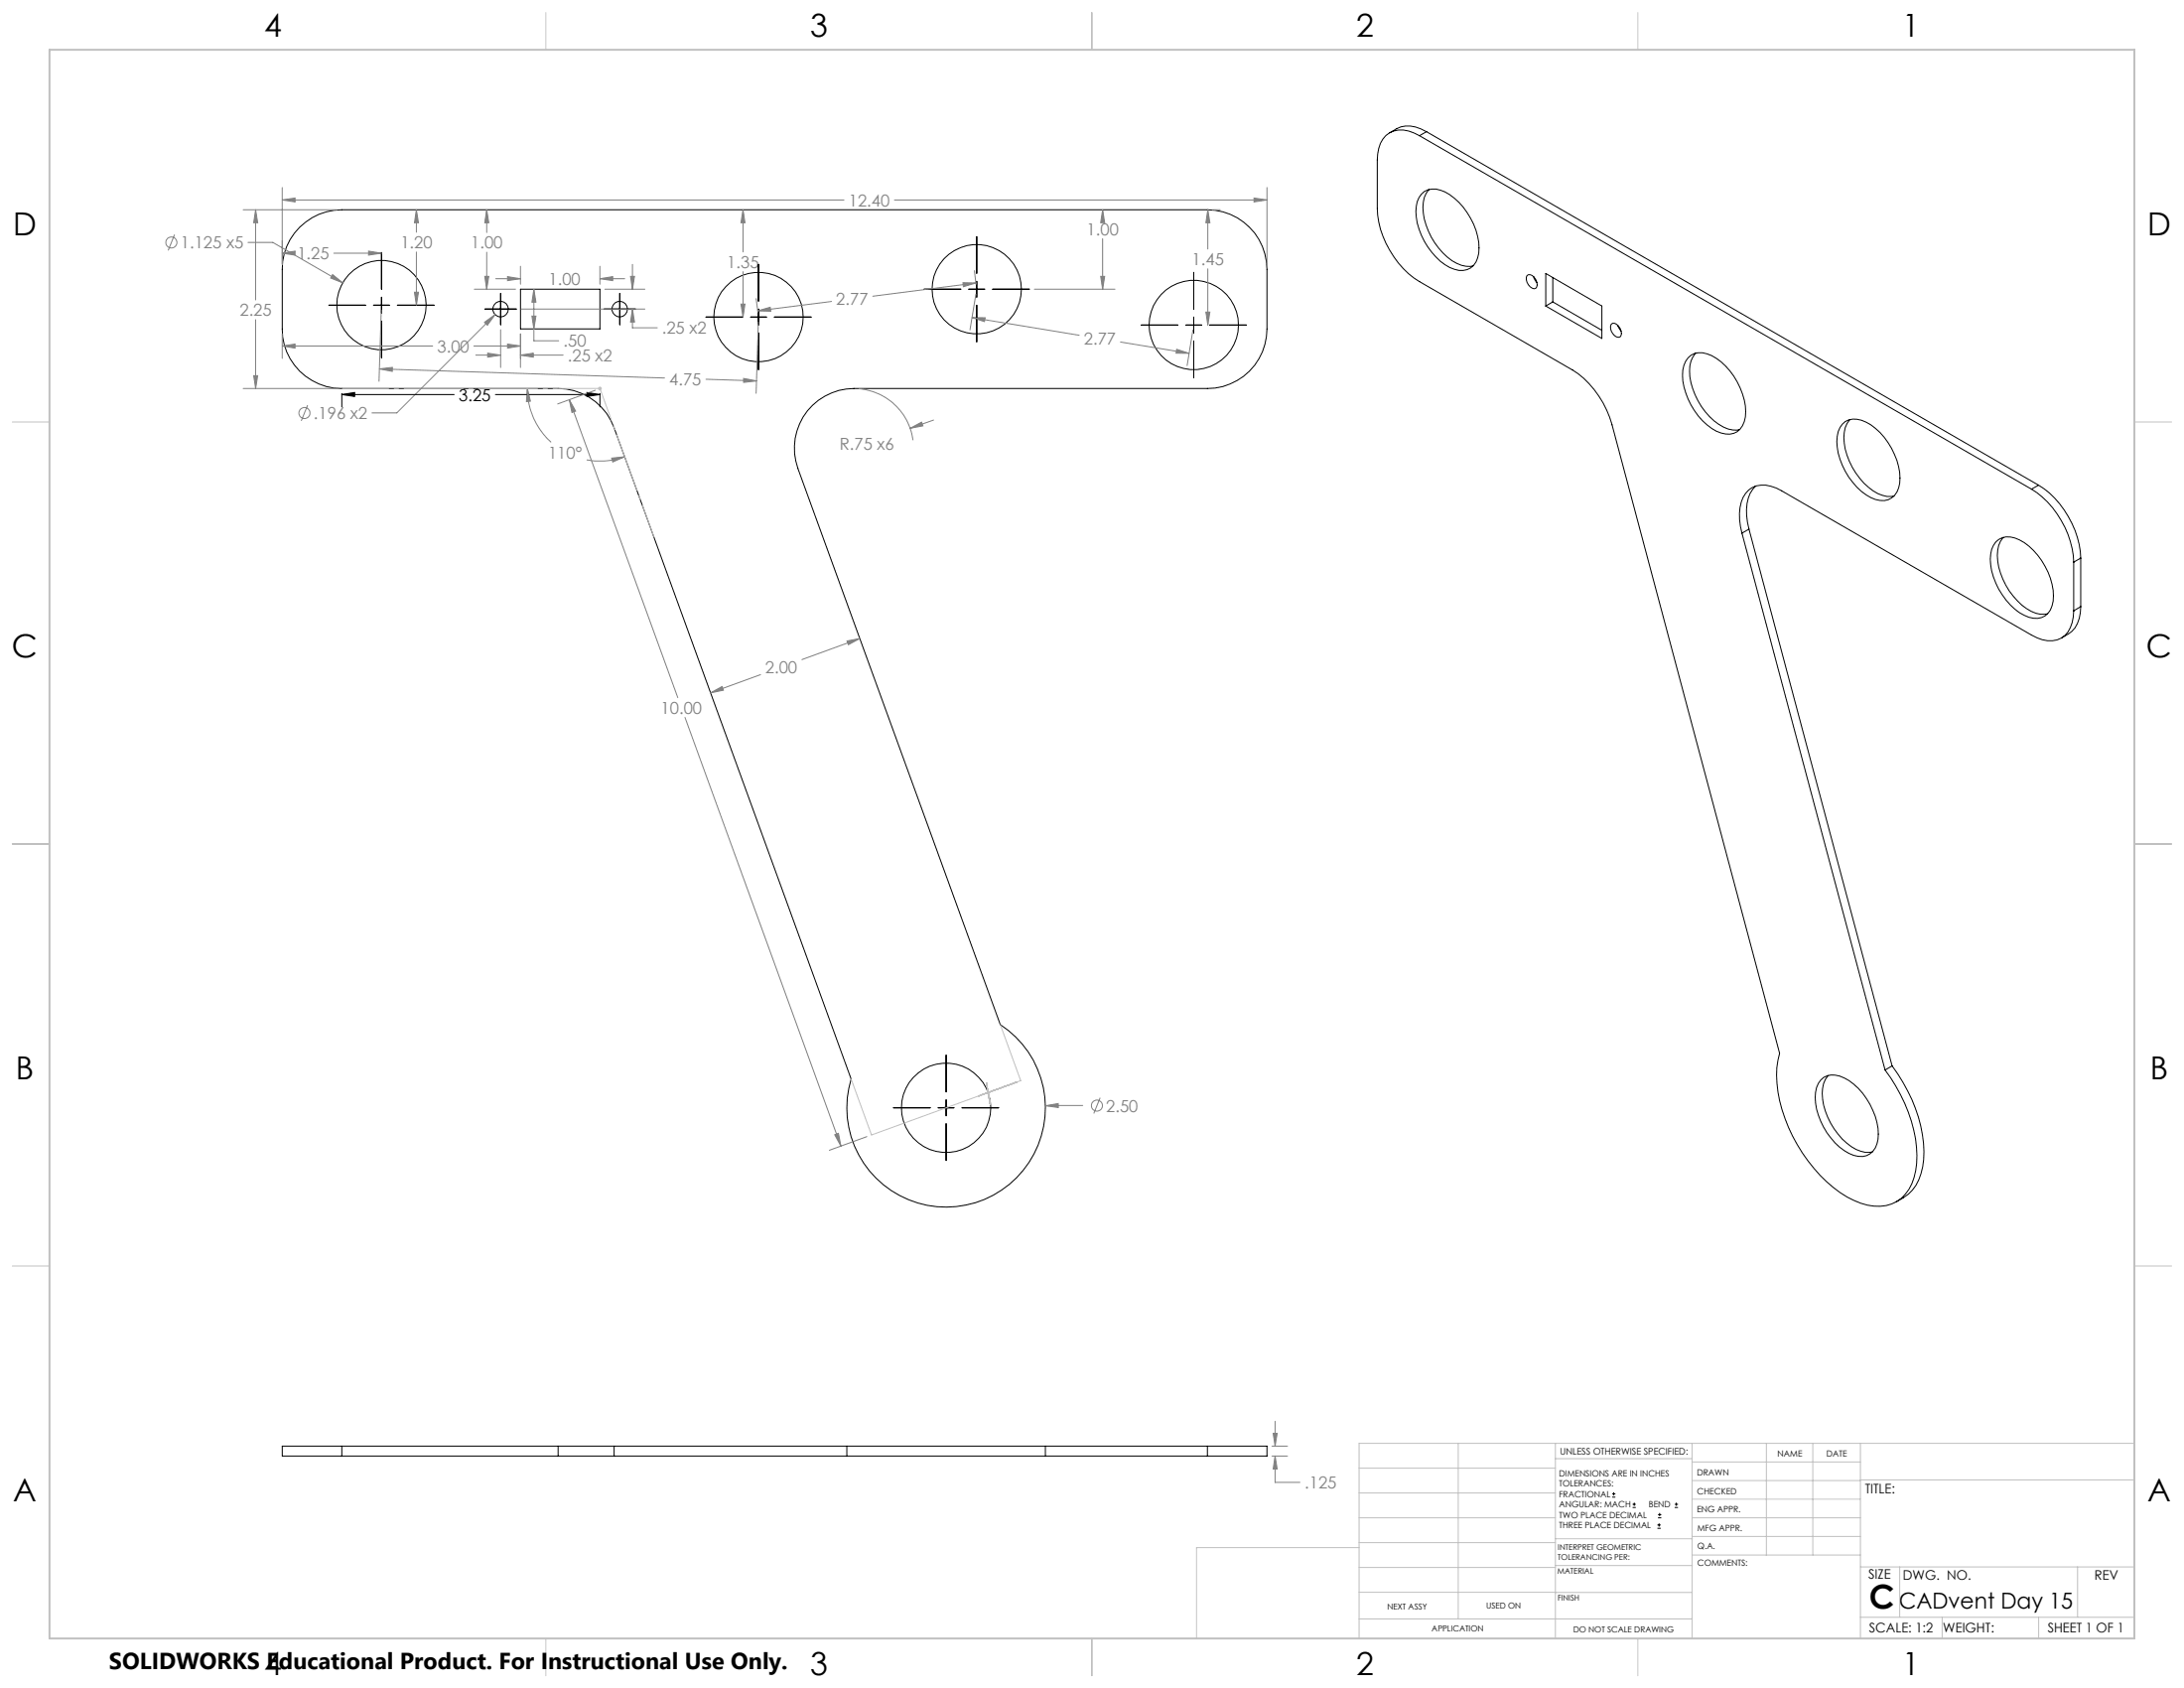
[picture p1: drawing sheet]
<svg xmlns="http://www.w3.org/2000/svg" width="559mm" height="432mm" viewBox="0 0 559 432" stroke-linecap="round" stroke-linejoin="round" font-family="sans-serif">
<g fill="none" stroke="#000" stroke-width=".25">
<path d="M363.2 34.7a7.2 7.2 0 0 0-8.6-.1 8.1 8.1 0 0 0-2.2 6.3v12.5a23.9 23.9 0 0 0 10.8 18.6l39.1 22.7a24.2 24.2 0 0 1 10.2 14l42.8 160.8a28.4 28.4 0 0 0 2.3 18.9 39.1 39.1 0 0 0 15 17.8 13.8 13.8 0 0 0 11.4 1.8 10.3 10.3 0 0 0 6.1-8.5 33.4 33.4 0 0 0-5-21.7l-2.8-4.1M363.2 34.7l156.6 90.4M365 33.7a7.8 7.8 0 0 0-9.4 .3M365 33.7l-1.8 1M365 33.7l156.6 90.4M76.7 58.1a15.2 15.2 0 0 1 10.8-4.4h221.4a15.3 15.3 0 0 1 15.3 15.2v15.2a15.2 15.2 0 0 1-15.3 15.3h-90.4a15.3 15.3 0 0 0-14.3 20.4l51.7 142.3a25.4 25.4 0 0 1 8.7 33.1 25.4 25.4 0 0 1-32.2 11.7 25.4 25.4 0 0 1-14.6-30.9l-60.7-166.6a15.3 15.3 0 0 0-14.3-10h-55.3a15.2 15.2 0 0 1-15.3-15.3v-15.2a15 15 0 0 1 4.5-10.8zM363.7 49.7a4.9 4.9 0 0 1 6-.6 17.4 17.4 0 0 1 8.7 15.7 4.5 4.5 0 0 1-6.3 4.1 16.2 16.2 0 0 1-9-10.3 10.4 10.4 0 0 1 0-8.1zM365.6 48.5a6.9 6.9 0 0 0-1.4 6 17.6 17.6 0 0 0 8.5 12.9 5.9 5.9 0 0 0 4.2 .6M84.1 78.1h9.4M95.6 78.1h4M97.6 64.6v9.4M97.6 76v4.1"/>
<path d="M101.7 78.1h9.4M124.1 79.1h8M128.1 75v8.1M133.2 74h20.3v10.1h-20.3zM154.6 79.1h8M158.6 75v8.1M194.1 67.6v9.4M194.1 79.1v4M236.4 74h9.5M247.9 74h4.1M249.9 60.5v9.4M249.9 72v4"/>
<path d="M249.9 78.1v9.4M254 74h9.4M305.4 69.7v9.4M390.7 70.5a1.28 1.28 0 0 1 1.8 .4 2.34 2.34 0 0 1 .5 2.8 1.81 1.81 0 0 1-2.3-1.5l-.2-.7zM392.4 70.8l.8 1.5M395.5 70l14.4 8.3v8.3l-14.4-8.3zM397.3 77.2l-1.8 1.1M397.3 77.2l12.6 7.3M397.3 71v6.2M97.6 82.1v9.4M180.6 81.1h9.4M192.1 81.1h4"/>
<path d="M194.1 85.2v9.4M198.1 81.1h9.4M292 83.1h9.4M303.4 83.1h4.1M305.4 81.1v4.1M305.4 87.2v9.4M309.5 83.1h9.4M412.3 82.9a1.21 1.21 0 0 1 1.8 .5 2.34 2.34 0 0 1 .4 2.8 2.28 2.28 0 0 1-2.4-2.8zM413.9 83.2l.9 1.5M431.9 91.5a4.9 4.9 0 0 1 6.1-.5 17.4 17.4 0 0 1 8.6 15.6 4.5 4.5 0 0 1-6.2 4.2 15.9 15.9 0 0 1-9.1-10.3 10.3 10.3 0 0 1 0-8.1zM433.8 90.3a7.2 7.2 0 0 0-1.4 6.1 17.8 17.8 0 0 0 8.6 12.9 5.9 5.9 0 0 0 4.1 .6M87.5 100.9l3.2-.5v1z"/>
<path d="M87.5 100.6v3.5M87.5 100.9h28.7M126.8 100.9h26.7M150.2 100.4l3.3 .5-3.3 .5zM153.5 100.6v3.5M471.4 108.5a4.8 4.8 0 0 1 6-.5 17.3 17.3 0 0 1 8.7 15.6 4.5 4.5 0 0 1-6.3 4.2 16.1 16.1 0 0 1-9-10.3 10.4 10.4 0 0 1 0-8.1zM473.3 107.4a6.9 6.9 0 0 0-1.4 6 17.8 17.8 0 0 0 8.5 12.9 5.9 5.9 0 0 0 4.2 .6M445.7 136.4a12.4 12.4 0 0 1 1-10.2 5.7 5.7 0 0 1 6.4-1.8l2.8 1.2 63.9 36.9a7.6 7.6 0 0 0 7.6 .7 7.8 7.8 0 0 0 3.2-7M445.7 136.4l36.6 137.3M447.5 135.4l-1.8 1M447.5 135.4l36.6 137.3M449.2 124.4a9.2 9.2 0 0 0-2.3 7.5l.6 3.5"/>
<path d="M510.6 138.6a4.8 4.8 0 0 1 6.1-.5 17.4 17.4 0 0 1 8.6 15.7 4.5 4.5 0 0 1-6.2 4.1 16.1 16.1 0 0 1-9.1-10.3 10.3 10.3 0 0 1 0-8.1zM512.6 137.5a6.9 6.9 0 0 0-1.5 6 17.6 17.6 0 0 0 8.6 12.9 5.9 5.9 0 0 0 4.2 .6M519.8 125.1a23.9 23.9 0 0 1 10.8 18.7M521.6 124.1a23.9 23.9 0 0 1 10.8 18.7M521.6 124.1l-1.8 1M530.6 143.8v12.4M532.4 155.2a7.9 7.9 0 0 1-5 8M532.4 142.8l-1.8 1M532.4 155.2l-1.8 1M532.4 142.8v12.4M242.1 269.9v9.4M465.8 276.3a4.8 4.8 0 0 1 6.1-.5 17.3 17.3 0 0 1 8.6 15.6 4.5 4.5 0 0 1-6.2 4.2 16.1 16.1 0 0 1-9.1-10.3 10.4 10.4 0 0 1 0-8.2z"/>
<path d="M467.8 275.1a6.9 6.9 0 0 0-1.5 6.1 17.8 17.8 0 0 0 8.6 12.8 5.9 5.9 0 0 0 4.2 .7M484.1 272.7a37.7 37.7 0 0 1 8.1 23.9 12.1 12.1 0 0 1-5.1 9.7l-1.9 1.1M484.1 272.7l-1.8 1M228.6 283.4h9.4M240 283.4h4.1M242.1 281.3v4.1M242.1 287.4v9.5M246.1 283.4h9.4M87.5 369.9h-15.3v2.6h15.3M87.5 372.5h55.3M87.5 369.9h55.3M87.5 369.9v2.6"/>
<path d="M142.8 372.5h14.3M142.8 369.9h14.3M142.8 369.9v2.6M157.1 369.9v2.6M157.1 372.5h59.6M157.1 369.9h59.6M216.7 372.5h50.8M216.7 369.9h50.8M216.7 369.9v2.6M267.5 369.9v2.6M267.5 372.5h41.4M267.5 369.9h41.4"/>
<path d="M308.9 369.9h15.3v2.6h-15.3M308.9 369.9v2.6M412.5 383h.8M412.5 382.1h.8M412.9 381.7v.9M417.7 385.6h.8M417.7 384.8h.8M418.1 384.4v.8M424.1 390.9h.8M424.1 390.1h.8M424.2 388.3h.9M424.2 387.5h.9"/>
<path d="M424.5 389.7v.8M424.6 387v.9M428.5 385.6h.8M428.5 384.8h.8M428.9 384.4v.8"/>
<circle cx="97.6" cy="78.1" r="11.4"/>
<circle cx="128.1" cy="79.1" r="1.98"/>
<circle cx="158.6" cy="79.1" r="1.98"/>
<circle cx="249.9" cy="74" r="11.4"/>
<circle cx="194.1" cy="81.1" r="11.4"/>
<circle cx="305.4" cy="83.1" r="11.4"/>
<circle cx="242.1" cy="283.4" r="11.4"/>
</g>
<g fill="none" stroke="#808080" stroke-width=".25">
<path d="M62.2 53.7h24M65.4 53.7l.5 3.3h-1zM65.4 53.7v23M72.2 51.2l3.3-.5v.9zM72.2 48v19.6M72.2 51.2h143.7M106.5 53.7l.6 3.3h-1.1zM106.5 53.7v5.7M124.5 53.7l.6 3.3h-1.1zM124.5 53.7v5.8M190.1 53.7l.5 3.3h-1zM190.1 53.7v10.8"/>
<path d="M228.8 51.2h95.4M282.1 53.7l.5 3.3h-1zM282.1 53.7v2.3M309 53.7l.6 3.3h-1.1zM309 53.7v10M310.2 53.7h2M320.9 50.7l3.3 .5-3.3 .4zM324.2 48v19.6M44.7 60l-1.7 4.1M63.5 62h6.3l17.9 10.4M72.2 64.8l3.3-.6v1.1zM72.2 64.8h2.7"/>
<path d="M85.1 70.2l2.6 2.2-3.1-1.3zM85.4 64.8h12.2M94.3 64.2l3.3 .6-3.3 .5zM97.5 79.3l-.5 18.2M106 74.8h1.1l-.6 3.3zM106.5 64.5v13.6M121.4 74h10.5M124 70.7h1.1l-.6 3.3zM124.5 64.5v9.5M126.8 71.3h6.4M129.9 70.8l3.3 .5-3.3 .5zM133.2 68.1v4.6"/>
<path d="M133.4 79.1h31.6M136.6 74l.5 3.3h-1zM136.6 74v13.2h6.3M153.5 71.3l3.3-.5v1zM153.5 68.1v4.6M153.5 71.3h6.3M154.8 74h10.2M161.3 70.7h1l-.5 3.3zM161.8 79.1l.5 3.3h-1zM161.8 79.1v4.8h6.4M161.8 67.6v6.4M189.6 77.8h1l-.5 3.3z"/>
<path d="M190.1 69.5v11.6M193.5 76.4l.4 3.4M193.9 79.5l3.2-.9 .1 1zM212.8 77.1l-18.9 2.4M246.4 72.3l3.3 .1-3.2 .9zM249.3 69.3l.4 3.4M249.7 72.4l-26.4 3.4M249.7 75.2l-1.5 9.2M264.7 74h20.6M281.6 70.7h1l-.5 3.3zM282.1 61.1v12.9M308.5 79.8h1.1l-.6 3.3z"/>
<path d="M309 68.8v14.3M62.2 99.4h24M64.9 96.1h1l-.5 3.3zM65.4 81.8v17.6M72.2 88.5l3.3-.5v1zM72.2 85.4v6.3M72.2 88.5h38.5M97.1 94.4l3.3-.4v1zM97.1 94.4l72.9 2.3M121.2 88.5h12M121.7 90.8h6.4M124 82.4l2.7-1.9-2 2.7z"/>
<path d="M124.8 90.3l3.3 .5-3.3 .6zM126.7 80.5l-25.2 25.1h-6.3M128.1 84.3v9.7M129.9 88l3.3 .5-3.3 .5zM133.2 90.8l3.3-.5v1.1zM133.2 85.4v8.6M133.2 90.8h10.9M134.9 99.4l.8 3.2-1 .1zM134.9 99.4a18.3 18.3 0 0 0 6.1 13.7M136.1 80.9h1l-.5 3.2zM152.3 99.8l-9.6 3.5M180.6 97l13 .4"/>
<path d="M190.3 96.8l3.3 .6-3.3 .4zM194 82.4l-.5 18.2M219.7 99.4a15.3 15.3 0 0 1 13.9 13.2M248.7 81.2l3.4 .1-.2 1zM248.7 81.2l27.4 4.6M286.7 87.5l17.5 2.9M301.1 89.4l3.1 1-3.3-.1zM305.2 84.4l-1.5 9.1M78.7 103.6l-1.6 4.1M145.7 102.2l27.7 76.3M145.7 102.2l1.6 3-1 .3zM156.5 117.2l3.3-.4-3 1.4z"/>
<path d="M159.8 116.8a18.4 18.4 0 0 1-9.7 .9M232.9 109.6l2.9-1.6 .3 .9zM238.9 107.5l-6 2.1M181.8 177.2l2.9-1.6 .4 1zM194.6 172.6l-12.8 4.6M216.7 164l3.3-.7-2.9 1.6zM220 163.3l-14.8 5.4M175.3 183.5l39.9 109.7M213.6 290.3l.9-.4 .7 3.3zM221.8 290.8l-9.6 3.5M267.5 282.9l3.3-.6v1zM277 282.8l-9.5 .1"/>
<path d="M281.5 280.8l-1.6 4M325.4 369.9h4M325.4 372.5h4M325.8 366.6h1l-.6 3.3zM326.2 372.5l.6 3.3h-1zM326.2 372.5v6.7h6.4M326.2 363.6v6.3"/>
<circle cx="43.8" cy="62" r="1.41"/>
<circle cx="77.9" cy="105.7" r="1.41"/>
<circle cx="280.7" cy="282.8" r="1.41"/>
</g>
<g fill="none" stroke="#c0c0c0" stroke-width=".25">
<path d="M139.7 3.2v9.5M279.4 3.2v9.5M419.1 3.2v9.5M153 99.4h1M153.1 99l.7 .7M153.5 98.9v1M153.8 99l-.7 .7M3.1 107.9h9.6M546.1 107.9h9.5M3.1 215.9h9.6M546.1 215.9h9.5M252.4 277l.9 5.4"/>
<path d="M255.9 262.1l5.3 14.3-38.2 13.9-5.2-14.3M241.6 283.4h1M241.7 283l.7 .7M242.1 282.9v1M242.4 283l-.7 .7M3.1 323.8h9.6M546.1 323.8h9.5M347.7 375.6h50.3M373.1 369.2v44.9M398 369.2v49.9M398 373.1h34.9M432.9 369.2v49.9"/>
<path d="M432.9 378.7h43.1M432.9 374h43.1M451.9 369.2v28.6M463.8 369.2v28.6M476 369.2v49.9M476 378.6h70.1M546.1 369.2h-198.4v49.9M347.7 394.6h50.3M347.7 388.3h50.3M347.7 381.9h50.3M347.7 395.9h-41.6v23.2M398 393.6h35"/>
<path d="M432.9 383.5h43.1M432.9 388.3h43.1M432.9 393h43.1M433 397.8h43M139.7 419.1v9.6M279.4 419.1v9.6M347.7 414.1h85.2M347.7 401h50.3M347.7 407.3h50.3M398 407.4h34.9M398 400.5h35M419.1 419.1v9.6"/>
<path d="M476 413.7h70.1M476 400.8h70.1M486.1 400.8v12.9M496.9 413.7v5.4M521.6 413.7v5.4M531.6 400.8v12.9"/>
</g>
<path d="M87.5 99.4h66" fill="none" stroke="#c0c0c0" stroke-width=".25" stroke-dasharray="15.2 1.3 1.3 1.3" stroke-dashoffset="3.2" stroke-linecap="butt"/>
<path d="M167.3 137.3l-13.8-37.9" fill="none" stroke="#c0c0c0" stroke-width=".25" stroke-dasharray="15.2 1.3 1.3 1.3" stroke-dashoffset="6.5" stroke-linecap="butt"/>
<path d="M12.7 12.7h533.4v406.4h-533.4z" fill="none" stroke="#c0c0c0" stroke-width=".5"/>
<path d="M72.2 51.2l3.3-.5v.9zM320.9 50.7l3.3 .5-3.3 .4zM65.4 53.7l.5 3.3h-1zM64.9 96.1h1l-.5 3.3zM181.8 177.2l2.9-1.6 .4 1zM216.7 164l3.3-.7-2.9 1.6zM267.5 282.9l3.3 .4v-1zM85.1 70.2l-.5 .9 3.1 1.3zM134.9 99.4l.8 3.2-1 .1zM156.5 117.2l3.3-.4-3 1.4zM153.5 71.3l3.3-.5v1zM129.9 70.8l3.3 .5-3.3 .5zM136.6 74l.5 3.3h-1zM136.1 80.9h1l-.5 3.2zM124 82.4l.7 .8 2-2.7zM106 74.8h1.1l-.6 3.3zM106.5 53.7l.6 3.3h-1.1zM94.3 64.2l3.3 .6-3.3 .5zM72.2 64.8l3.3-.6v1.1zM124.5 53.7l.6 3.3h-1.1zM124 70.7h1.1l-.6 3.3zM129.9 88l3.3 .5-3.3 .5zM72.2 88.5l3.3-.5v1zM124.8 90.3l3.3 .5-3.3 .6zM133.2 90.8l3.3-.5v1.1zM161.8 79.1l.5 3.3h-1zM161.3 70.7h1l-.5 3.3zM190.1 53.7l.5 3.3h-1zM189.6 77.8h1l-.5 3.3zM282.1 53.7l.5 3.3h-1zM281.6 70.7h1l-.5 3.3zM308.5 79.8h1.1l-.6 3.3zM309 53.7l.6 3.3h-1.1zM193.9 79.5l3.2-.9 .1 1zM246.4 72.3l3.3 .1-3.2 .9zM248.7 81.2l3.4 .1-.2 1zM301.1 89.4l3.1 1-3.3-.1zM190.3 96.8l3.3 .6-3.3 .4zM97.1 94.4l3.3-.4v1zM232.9 109.6l3.2-.7-.3-.9zM325.8 366.6h1l-.6 3.3zM326.2 372.5l.6 3.3h-1z" fill="#808080"/>
<path d="M87.5 100.9l3.2-.5v1zM150.2 100.4l3.3 .5-3.3 .5z" fill="#000"/>
<path d="M213.6 290.3l.9-.4 .7 3.3zM145.7 102.2l1.6 3-1 .3z" fill="#808080"/>
<text font-size="8.5" x="478.3" y="411.4">C</text>
<g font-size="8.1">
<text x="67.6" y="9.3">4</text>
<text x="207.3" y="9.3">3</text>
<text x="347" y="9.3">2</text>
<text x="486.7" y="9.3">1</text>
<text x="3.3" y="60.1">D</text>
<text x="549.4" y="60.1">D</text>
<text x="3" y="168">C</text>
<text x="549.1" y="168">C</text>
<text x="4" y="276">B</text>
<text x="550.1" y="276">B</text>
<text x="3.3" y="383.9">A</text>
<text x="549.4" y="383.9">A</text>
<text x="67.6" y="428.4">4</text>
<text x="207.3" y="428.4">3</text>
<text x="347" y="428.4">2</text>
<text x="486.7" y="428.4">1</text>
</g>
<text font-size="5.9" x="27.9" y="427">SOLIDWORKS Educational Product. For Instructional Use Only.</text>
<text font-size="5.6" x="485.8" y="411.4">CADvent Day 15</text>
<g font-size="4.2" fill="#808080">
<text x="217.1" y="52.7">12.40</text>
<text x="46.2" y="63.6">1.125 x5</text>
<text x="102.5" y="63.5">1.20</text>
<text x="120.5" y="63.6">1.00</text>
<text x="278" y="60.1">1.00</text>
<text x="76.1" y="66.3">1.25</text>
<text x="186" y="68.6">1.35</text>
<text x="305" y="67.8">1.45</text>
<text x="140.3" y="72.9">1.00</text>
<text x="61.3" y="80.8">2.25</text>
<text x="213.9" y="78">2.77</text>
<text x="144.2" y="88.7">.50</text>
<text x="169.4" y="85.4">.25 x2</text>
<text x="277.3" y="88.2">2.77</text>
<text x="111.9" y="90.1">3.00</text>
<text x="145.3" y="92.4">.25 x2</text>
<text x="171.2" y="98.4">4.75</text>
<text x="80.2" y="107.2">.196 x2</text>
<text x="140.2" y="117.2">110°</text>
<text x="214.8" y="115">R.75 x6</text>
<text x="195.8" y="172.2">2.00</text>
<text x="169.1" y="182.6">10.00</text>
<text x="283" y="284.4">2.50</text>
<text x="333.8" y="380.8">.125</text>
</g>
<text font-size="4.2" x="117.4" y="102.5">3.25</text>
<g font-size="3.4">
<text x="477.2" y="381.9">TITLE:</text>
<text x="478.1" y="404">SIZE</text>
<text x="486.9" y="404">DWG. NO.</text>
<text x="535.9" y="404.1">REV</text>
<text x="478.2" y="417.6">SCALE: 1:2</text>
<text x="497.1" y="417.7">WEIGHT:</text>
<text x="523.9" y="417.6">SHEET 1 OF 1</text>
</g>
<text font-size="2.4" x="399.2" y="372.1">UNLESS OTHERWISE SPECIFIED:</text>
<g font-size="2.2">
<text x="398.9" y="377.7">DIMENSIONS ARE IN INCHES</text>
<text x="434.2" y="377.3">DRAWN</text>
<text x="454.8" y="372.5">NAME</text>
<text x="467.3" y="372.6">DATE</text>
<text x="398.9" y="380.3">TOLERANCES:</text>
<text x="398.9" y="383">FRACTIONAL</text>
<text x="434.3" y="382.2">CHECKED</text>
<text x="398.9" y="385.6">ANGULAR: MACH</text>
<text x="398.9" y="388.3">TWO PLACE DECIMAL</text>
<text x="421.9" y="385.6">BEND</text>
<text x="434.2" y="386.9">ENG APPR.</text>
<text x="398.9" y="390.9">THREE PLACE DECIMAL</text>
<text x="434.3" y="391.6">MFG APPR.</text>
<text x="434.3" y="396.3">Q.A.</text>
<text x="434.3" y="400.5">COMMENTS:</text>
</g>
<g font-size="2.1">
<text x="354.9" y="411.6">NEXT ASSY</text>
<text x="380.3" y="411.6">USED ON</text>
<text x="366.3" y="417.4">APPLICATION</text>
<text x="402.5" y="417.5">DO NOT SCALE DRAWING</text>
</g>
<g font-size="2">
<text x="398.6" y="396.5">INTERPRET GEOMETRIC</text>
<text x="398.6" y="399">TOLERANCING PER:</text>
<text x="398.5" y="402.6">MATERIAL</text>
<text x="398.5" y="409.4">FINISH</text>
</g>
</svg>
